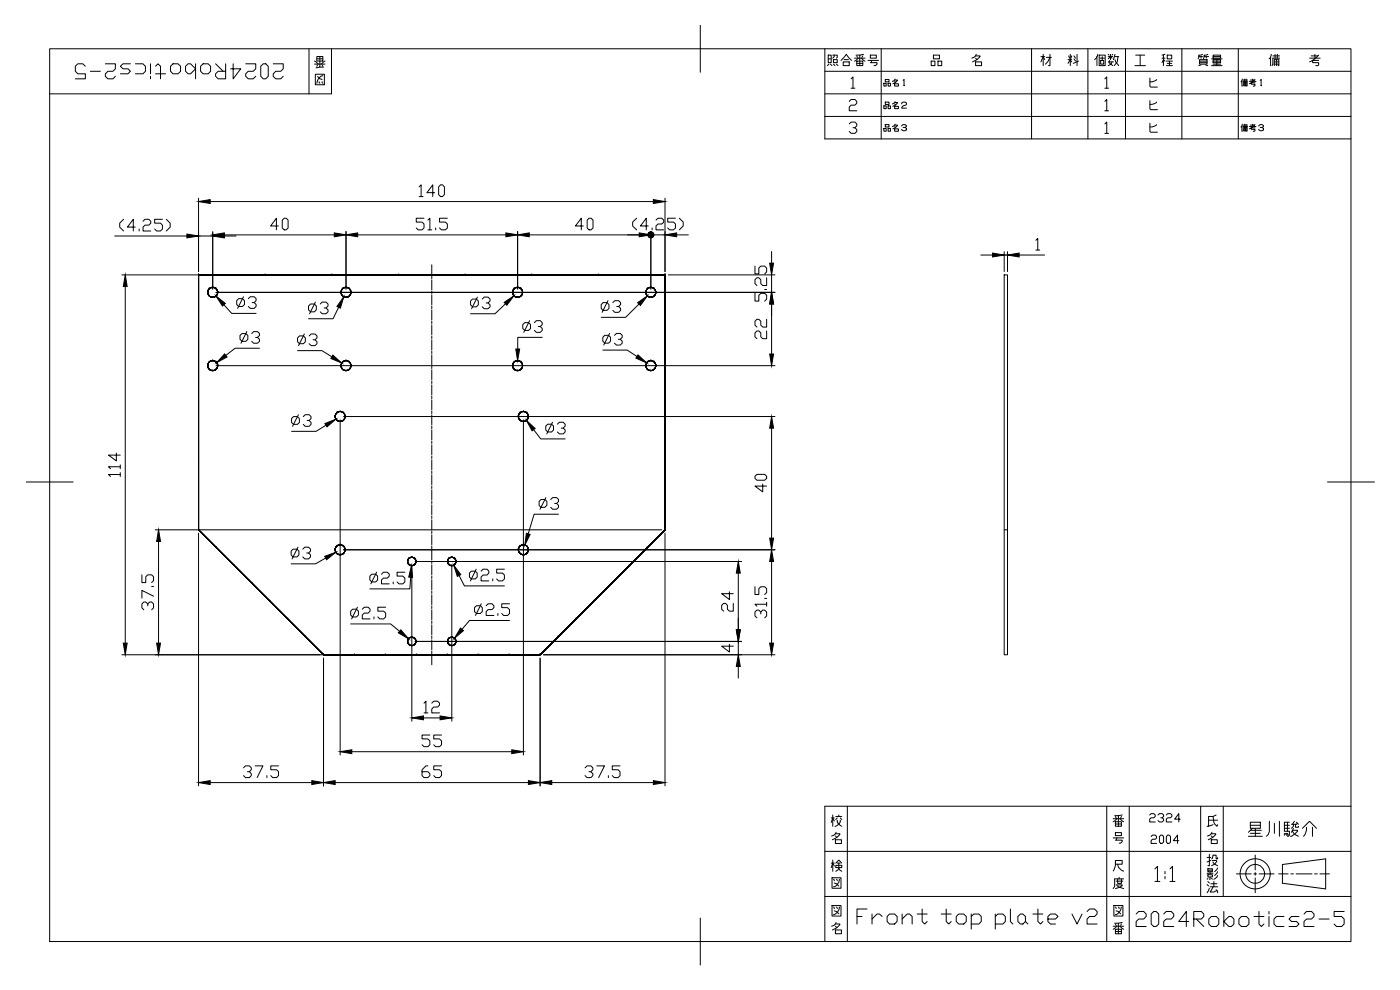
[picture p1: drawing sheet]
<svg xmlns="http://www.w3.org/2000/svg" width="420mm" height="297mm" viewBox="0 0 420 297" stroke-linecap="round" stroke-linejoin="round" font-family="sans-serif">
<g fill="none" stroke="#000" stroke-width=".3">
<path d="M14.9 14.6h390.5v267.9h-390.5zM92.7 14.6v13.6M99.5 14.6v13.6h-84.6M210.2 7.6v14.1M247.5 14.6v27.1h157.9M264.5 14.6v27.1M309.6 14.6v27.1M326.5 14.6v27.1M337.8 14.6v27.1M354.7 14.6v27.1M371.6 14.6v27.1M94.6 22.3h2.7v3.1h-2.7z"/>
<path d="M95.3 23l.7 .6 .7 .2M95.8 24.5l.2 .5M96.7 24.5l.2 .5M96.9 22.7a2.16 2.16 0 0 0-1.8 2.3M247.5 21.4h157.9M247.5 28.2h157.9M247.5 34.9h157.9M254.9 37.2l.5-.6h1.2l.5 .6v.5l-.5 .6h-.6M254.9 30.4l.5-.5h1.2l.5 .5v.6l-.5 .5h-1.2l-.5 .6v1.1h2.2M255.4 23.7l.6-.6v3.4M255.4 26.5h1.2M256.6 38.3l.5 .6v.5l-.5 .6h-1.2l-.5-.6"/>
<path d="M331.6 37.2l.5-.6v3.4M331.6 23.7l.5-.6v3.4M331.6 30.4l.5-.5v3.3M331.6 26.5h1.1M331.6 33.2h1.1M345.1 37v2.4l.2 .3h2.1M345.1 23.4v2.5l.2 .2h2.1M345.1 30.2v2.5l.2 .2h2.1M347.1 37.4l-1.3 .7h-.7M347.1 23.9a2.59 2.59 0 0 1-2 .6M347.1 30.6a2.48 2.48 0 0 1-2 .7M331.6 40h1.1"/>
<path d="M7.9 144.6h14M398.4 144.6h14.1M247.5 255.4h157.9M249.5 259h.9M249.5 245.4h.9M249.9 244.5v3.4M249.9 258v3.4M250.4 259.8l-.5-.8-.4 1.3M250.4 246.3l-.5-.9-.4 1.4M250.7 250.2h1.4a3.4 3.4 0 0 1-2.3 1.8M250.7 252h1.8v1.1h-1.8zM250.7 250.8l.5 .5"/>
<path d="M250.8 259l.9-1 .9 1M250.8 259.6h1.8v.7h-1.8zM250.8 245h1.8M250.9 249.7l-.6 .9-.7 .2M251.3 246.1a1.9 1.9 0 0 0 1.3 1.8M251.3 259h.9M251.3 245.4l-.5 .5M251.7 259v1.5l.2 .5 .7 .4M251.7 244.5v.5M252.2 246.1a1.96 1.96 0 0 1-1.6 1.8M252.2 245.4l.4 .5M254.3 241.9v40.6"/>
<path d="M332.1 241.9v40.6M338.9 241.9v40.6M360.3 241.9v27.1M362.3 257.3h1.1M362.9 256.4v3.3h-.4M363.5 250.2h1.4a3.5 3.5 0 0 1-2.3 1.8M363.5 252h1.8v1.1h-1.8zM365.4 257.3v.4h-.4v-1.1h-.9l-.5 1.1M367.1 241.9v27.1M376.7 256.6v4.4M384.9 259.4l12.9-1.7v9l-12.9-1.7zM405.4 241.9h-157.9v40.6"/>
<path d="M210.2 275.4v14.1M247.5 269h157.9M249.7 271.7h2.7v3.2h-2.7zM249.7 263.4h2.7v3.1h-2.7zM250.1 272.1l.3 .5M250.1 263.8l.3 .5M250.4 273.3l.7 .2 .6 .7M250.4 264.9l.7 .3 .6 .6M250.7 277.2h1.4a3.4 3.4 0 0 1-2.3 1.8M250.7 279h1.8v1.2h-1.8zM250.7 277.9l.5 .4M250.9 276.8l-.6 .9-.7 .2"/>
<path d="M251.1 272.1l.2 .5M251.1 263.8l.2 .5M251.7 260.3l-.2 .7-.7 .4M251.9 272.1a2.47 2.47 0 0 1-1.8 2.3M251.9 263.8a2.47 2.47 0 0 1-1.8 2.3M334.1 277.9h3.1M334.3 271.7h2.7v3.2h-2.7zM334.5 277h1.1M334.8 278.8h1.8v1.4h-1.8zM334.8 272.1l.2 .5M334.8 279.5h1.8M334.8 277.2l.2 .5"/>
<path d="M335 273.3l.6 .2 .7 .7M335.2 277.9l-1.1 .9M335.6 272.1l.3 .5M336.1 277.9l1.1 .9M336.6 272.1a2.47 2.47 0 0 1-1.8 2.3M336.6 277.2l-.3 .5M336.8 276.8l-1.2 .2v3.2M346.6 260.7l.8-.7v4.5M346.6 264.5h1.5M349.6 261.5v.7M349.6 263v.7M351.1 260.7l.8-.7v4.5"/>
<path d="M351.1 264.5h1.5M362.9 266.5l-.6 1.4M364.1 266.1l-.9 1.5h1.1l.9-.4M365 267l.4 .4v.5M371.1 262.2h4.4M376.3 262.2h.8M376.7 261.8v.8M376.7 263.4v4.5M377.9 262.2h4.4M383.8 262.2h2.8M387.4 262.2h.8M389 262.2h4.7"/>
<path d="M394.5 262.2h.8M396.1 262.2h2.9"/>
<circle cx="376.7" cy="262.2" r="4.5"/>
<circle cx="376.7" cy="262.2" r="2.83"/>
</g>
<!-- layer: 0 -->
<g fill="none" stroke="#000" stroke-width=".3">
<path d="M59.6 93.4h.1M59.6 82.5v76.5zM59.6 82.5h.1M59.6 82.5h140zM62.3 87.7a1.49 1.49 0 0 1 1.5-1.5 1.49 1.49 0 0 1 1.5 1.5M62.3 87.7a1.49 1.49 0 0 0 1.5 1.5 1.49 1.49 0 0 0 1.5-1.5M62.3 87.7h.1M62.8 86.7h.1M62.8 88.8h.1M63.8 86.2h.1M63.8 89.2h.1M64.9 86.7h.1"/>
<path d="M64.9 88.8h.1M65.3 87.7h.1M79.6 82.5h.1M99.6 82.5h.1M102.3 87.7a1.49 1.49 0 0 1 1.5-1.5 1.49 1.49 0 0 1 1.5 1.5M102.3 87.7a1.49 1.49 0 0 0 1.5 1.5 1.49 1.49 0 0 0 1.5-1.5M102.3 87.7h.1M102.8 86.7h.1M102.8 88.8h.1M103.8 86.2h.1M103.8 89.2h.1M104.9 86.7h.1"/>
<path d="M104.9 88.8h.1M105.3 87.7h.1M119.6 82.5h.1M139.6 82.5h.1M153.8 87.7a1.49 1.49 0 0 1 1.5-1.5 1.49 1.49 0 0 1 1.5 1.5M153.8 87.7a1.49 1.49 0 0 0 1.5 1.5 1.49 1.49 0 0 0 1.5-1.5M153.8 87.7h.1M154.3 86.7h.1M154.3 88.8h.1M155.3 86.2h.1M155.3 89.2h.1M156.4 86.7h.1"/>
<path d="M156.4 88.8h.1M156.8 87.7h.1M159.6 82.5h.1M179.6 82.5h.1M193.8 87.7h.1M193.8 87.7a1.49 1.49 0 0 1 1.5-1.5 1.49 1.49 0 0 1 1.5 1.5M193.8 87.7a1.49 1.49 0 0 0 1.5 1.5 1.49 1.49 0 0 0 1.5-1.5M194.3 86.7h.1M194.3 88.8h.1M195.3 86.2h.1M195.3 89.2h.1M196.4 86.7h.1"/>
<path d="M196.4 88.8h.1M196.8 87.7h.1M199.6 82.5h-140h140M199.6 82.5h.1M199.6 93.4h.1M199.6 82.5v76.5zM301.4 82.5h1v114h-1zM59.6 115.3h.1M59.6 104.3h.1M62.3 109.7a1.49 1.49 0 0 1 1.5-1.5 1.49 1.49 0 0 1 1.5 1.5M62.3 109.7a1.49 1.49 0 0 0 1.5 1.5 1.49 1.49 0 0 0 1.5-1.5M62.3 109.7h.1"/>
<path d="M62.8 108.7h.1M62.8 110.8h.1M63.8 108.2h.1M63.8 111.2h.1M64.9 108.7h.1M64.9 110.8h.1M65.3 109.7h.1M102.3 109.7a1.49 1.49 0 0 1 1.5-1.5 1.49 1.49 0 0 1 1.5 1.5M102.3 109.7a1.49 1.49 0 0 0 1.5 1.5 1.49 1.49 0 0 0 1.5-1.5M102.3 109.7h.1M102.8 108.7h.1M102.8 110.8h.1"/>
<path d="M103.8 108.2h.1M103.8 111.2h.1M104.9 108.7h.1M104.9 110.8h.1M105.3 109.7h.1M153.8 109.7a1.49 1.49 0 0 1 1.5-1.5 1.49 1.49 0 0 1 1.5 1.5M153.8 109.7a1.49 1.49 0 0 0 1.5 1.5 1.49 1.49 0 0 0 1.5-1.5M153.8 109.7h.1M154.3 108.7h.1M154.3 110.8h.1M155.3 108.2h.1M155.3 111.2h.1"/>
<path d="M156.4 108.7h.1M156.4 110.8h.1M156.8 109.7h.1M193.8 109.7h.1M193.8 109.7a1.49 1.49 0 0 1 1.5-1.5 1.49 1.49 0 0 1 1.5 1.5M193.8 109.7a1.49 1.49 0 0 0 1.5 1.5 1.49 1.49 0 0 0 1.5-1.5M194.3 108.7h.1M194.3 110.8h.1M195.3 108.2h.1M195.3 111.2h.1M196.4 108.7h.1M196.4 110.8h.1"/>
<path d="M196.8 109.7h.1M199.6 115.3h.1M199.6 104.3h.1M59.6 137.1h.1M59.6 126.2h.1M100.6 125h.1M101 123.9h.1M101 126h.1M102.1 123.5h.1M102.1 126.5h.1M103.1 123.9h.1M103.1 126h.1"/>
<path d="M103.6 125h.1M155.6 125h.1M156 123.9h.1M156 126h.1M157.1 123.5h.1M157.1 126.5h.1M158.1 123.9h.1M158.1 126h.1M158.6 125h.1M199.6 137.1h.1M199.6 126.2h.1M59.6 159l37.5 37.5z"/>
<path d="M59.6 159h.1M59.6 159v-76.5v76.5M59.6 148h.1M199.6 159h.1M199.6 159v-76.5v76.5M199.6 148h.1M301.4 159h1M64.9 164.3h.1M70.3 169.7h.1M75.6 175h.1M100.6 165h.1M101 163.9h.1"/>
<path d="M101 166h.1M102.1 163.5h.1M102.1 166.5h.1M103.1 163.9h.1M103.1 166h.1M103.6 165h.1M122.3 168.5a1.26 1.26 0 0 1 1.3-1.3 1.26 1.26 0 0 1 1.2 1.3M122.7 167.6h.1M123.6 167.2h.1M124.5 167.6h.1M134.3 168.5h.1M134.7 167.6h.1"/>
<path d="M134.7 169.3h.1M135.6 167.2h.1M135.6 169.7h.1M136.5 167.6h.1M136.5 169.3h.1M136.8 168.5h.1M155.6 165h.1M156 163.9h.1M156 166h.1M157.1 163.5h.1M157.1 166.5h.1M158.1 163.9h.1"/>
<path d="M158.1 166h.1M158.6 165h.1M183.5 175h.1M188.9 169.7h.1M194.2 164.3h.1M81 180.4h.1M86.4 185.7h.1M91.7 191.1h.1M97.1 196.5h65zM97.1 196.5h.1M97.1 196.5l-37.5-37.5 37.5 37.5M106.4 196.5h.1"/>
<path d="M115.7 196.5h.1M122.3 192.5h.1M122.7 191.6h.1M122.7 193.3h.1M123.6 191.2h.1M123.6 193.7h.1M124.5 191.6h.1M124.5 193.3h.1M124.8 192.5h.1M124.9 196.5h.1M134.2 196.5h.1M134.3 192.5h.1"/>
<path d="M134.7 191.6h.1M134.7 193.3h.1M135.6 191.2h.1M135.6 193.7h.1M136.5 191.6h.1M136.5 193.3h.1M136.8 192.5h.1M143.5 196.5h.1M152.8 196.5h.1M162.1 196.5h-65h65M162.1 196.5h.1M162.1 196.5l37.5-37.5-37.5 37.5"/>
<path d="M162.1 196.5l37.5-37.5zM167.4 191.1h.1M172.8 185.7h.1M178.2 180.4h.1"/>
<circle cx="102.1" cy="125" r="1.49"/>
<circle cx="157.1" cy="125" r="1.49"/>
<circle cx="102.1" cy="164.9" r="1.49"/>
<circle cx="135.6" cy="168.5" r="1.26"/>
<circle cx="157.1" cy="164.9" r="1.49"/>
<circle cx="123.6" cy="192.4" r="1.26"/>
<circle cx="135.6" cy="192.4" r="1.26"/>
</g>
<!-- layer: AM_7 -->
<g fill="none" stroke="#000" stroke-width=".3">
<path d="M129.6 79.5v3M129.6 82.9v.7M129.6 84v3M129.6 87.3v.8M129.6 88.5v3M129.6 91.8v.8M129.6 93v3M129.6 96.3v.8M129.6 97.5v3M129.6 100.8v.8M129.6 102v3M129.6 105.3v.8"/>
<path d="M129.6 106.5v3M129.6 109.8v.8M129.6 111v3M129.6 114.3v.8M129.6 115.5v3M129.6 118.8v.8M129.6 120v3M129.6 123.3v.8M129.6 124.5v3M129.6 127.8v.8M129.6 129v3M129.6 132.3v.8"/>
<path d="M129.6 133.5v3M129.6 136.8v.8M129.6 138v3M129.6 141.3v.8M129.6 142.5v3M129.6 145.8v.8M129.6 147v3M129.6 150.3v.8M129.6 151.5v3M129.6 154.8v.8M129.6 156v3M129.6 159.3v.8"/>
<path d="M129.6 160.5v3M129.6 163.8v.8M129.6 165v3M129.6 168.3v.8M129.6 169.5v3M129.6 172.8v.8M129.6 174v3M129.6 177.3v.8M129.6 178.5v3M129.6 181.8v.8M129.6 183v3M129.6 186.3v.8"/>
<path d="M129.6 187.5v3M129.6 190.8v.8M129.6 192v3M129.6 195.3v.8M129.6 196.5v3"/>
</g>
<!-- layer: AM_5 -->
<g fill="none" stroke="#000" stroke-width=".3">
<path d="M59.6 59.5v22M199.6 59.5v22M34.4 70.8h21.7M59.6 70.8h4.2M63.1 60.5h133M63.8 69.5v17.2M67.3 70.5h33M67.3 70.8h3.5M103.8 69.5v17.2M107.3 70.5h44.5M155.3 69.5v17.2M158.8 70.5h33"/>
<path d="M195.3 69.5v17.2M231.6 75.5v3.5M294.4 76.5h3.5M301.4 75.5v6M301.4 76.5h1M302.4 75.5v6M305.9 76.5h7.6M310.9 72.1l.5-.6v3.5M310.9 75h1.1M36.6 82.5h92M37.6 86v107M64.8 87.7h167.8"/>
<path d="M67.2 91.4l2.3 2.6h7.4M151.7 91.2l-3.1 2.9h-7.4M191.8 91.2l-4.1 4h-7.3M200.6 82.5h32M231.6 91.2v15M64.8 109.7h167.8M77.9 104.5h-7.4l-2.7 2.1M89.3 105.2h7.3l3 1.9M162.7 101.2h-7.3v3.5M180.9 105h7.3l3 2M97.8 127.6l-3 1.8h-7.3M102.1 126v100.5"/>
<path d="M103.1 125h129.5M157.1 126v100.5M160.1 128.9l2.2 2.8h7.3M231.6 128.5v33M46.6 159h152M59.6 160v75.8M167.6 154.3h-7.3l-1.8 5.9M199.6 160v75.8M47.6 162.5v30.5M97.7 167.4l-3 1.8h-7.3M103.1 165h129.5M123.3 173.2l-.3 3.5h-12"/>
<path d="M123.6 169.5v46.9M124.6 168.5h98M135.6 169.5v46.9M137.8 172.7l1.6 3.1h12M221.6 172v17M231.6 168.5v24.5M36.6 196.5h92M97.1 197.5v38.3M105.2 187.2h12l2.7 2.2M124.6 192.5h98M135.5 191.2l1 .3M142.4 182.3l.6-.6h1.2l.5 .6v1.2l-.5 .6h-1.2l-.6-.6z"/>
<path d="M144.4 181.2l-1.7 3.5M145.9 181.7l.6-.5h1.2l.5 .5v.6l-.5 .6h-1.2l-.6 .6v1.2h2.3M149.4 184.1v.6M152.9 186.2h-12l-2.3 2.6M152.9 181.2h-2.3v1.1h1.7l.6 .6v1.2l-.6 .6h-1.1l-.6-.6M162.1 197.5v38.3M163.1 196.5h69.5M221.6 200v3.5M63.1 234.8h30.5M100.6 234.8h58M105.6 225.5h48M165.6 234.8h30.5"/>
</g>
<g fill="#000" stroke="#000" stroke-width=".3">
<path d="M59.6 60.5l3.5-.6v1.2zM196.1 59.9l3.5 .6-3.5 .6zM56.1 70.2l3.5 .6-3.5 .6zM63.8 70.5l3.5-.6v1.1zM63.8 70.8l3.5-.6v1.2zM100.3 69.9l3.5 .6-3.5 .5zM103.8 70.5l3.5-.6v1.1zM151.8 69.9l3.5 .6-3.5 .5zM155.3 70.5l3.5-.6v1.1zM297.9 75.9l3.5 .6-3.5 .6zM302.4 76.5l3.5-.6v1.2zM37.6 82.5l.6 3.5h-1.2z"/>
<path d="M64.8 88.8l2.8 2.2-.8 .8zM103.2 89.1l-1 3.4-1.1-.5zM151.3 90.7l2.9-1.9-2.1 2.8zM191.4 90.8l2.9-2-2.1 2.9zM67.4 106.2l.7 .9-3.1 1.7zM99.9 106.6l2.7 2.3-3.3-1.3zM154.8 104.7h1.2l-.7 3.5zM191.5 106.5l2.6 2.4-3.3-1.5zM231 106.2h1.2l-.6 3.5zM97.5 127.1l3.3-1.3-2.7 2.3zM158 126.2l2.6 2.4-.9 .7zM231.6 125l.6 3.5h-1.2z"/>
<path d="M47.6 159l.6 3.5h-1.2zM97.5 166.9l3.3-1.2-2.8 2.2zM136.2 169.6l2.1 2.8-1.1 .5zM158 160l1.1 .3-1.6 3.2zM221.6 168.5l.6 3.5h-1.2zM231.6 165l.6 3.5h-1.2zM231 161.5h1.2l-.6 3.5zM37 193h1.2l-.6 3.5zM47 193h1.2l-.6 3.5zM120.3 189l2.3 2.7-3.1-1.8zM138.2 188.5l.9 .7-2.7 2.3zM221 189h1.2l-.6 3.5z"/>
<path d="M221.6 196.5l.6 3.5h-1.2zM231 193h1.2l-.6 3.5zM123.6 215.4l3.5-.6v1.2zM132.1 214.8l3.5 .6-3.5 .6zM59.6 234.8l3.5-.6v1.2zM93.6 234.2l3.5 .6-3.5 .6zM97.1 234.8l3.5-.6v1.2zM102.1 225.5l3.5-.5v1.1zM153.6 225l3.5 .5-3.5 .6zM158.6 234.2l3.5 .6-3.5 .6zM162.1 234.8l3.5-.6v1.2zM196.1 234.2l3.5 .6-3.5 .6z"/>
</g>
<text font-size="10.1" x="256.5" y="280.1">Front top plate v2</text>
<g font-size="8.4">
<text x="21.9" y="25">2024Robotics2-5</text>
<text x="373.6" y="252.2">星川駿介</text>
</g>
<text font-size="7.9" x="340.1" y="279">2024Robotics2-5</text>
<g font-size="7.1">
<text x="124.9" y="60.3">140</text>
<text x="34.9" y="70.6">(4.25)</text>
<text x="80.4" y="70.2">40</text>
<text x="124.2" y="70.2">51.5</text>
<text x="171.8" y="70.2">40</text>
<text x="189.1" y="70.2">(4.25)</text>
<text x="70.2" y="93.8">3</text>
<text x="91.7" y="95.2">3</text>
<text x="140.4" y="93.8">3</text>
<text x="179.6" y="94.9">3</text>
<text x="231.4" y="91.7" transform="rotate(-90 231.4 91.7)">5.25</text>
<text x="155.9" y="100.9">3</text>
<text x="179.9" y="104.8">3</text>
<text x="231.4" y="103" transform="rotate(-90 231.4 103)">22</text>
<text x="86.8" y="129.1">3</text>
<text x="163" y="131.6">3</text>
<text x="37.4" y="144.3" transform="rotate(-90 37.4 144.3)">114</text>
<text x="231.4" y="148.9" transform="rotate(-90 231.4 148.9)">40</text>
<text x="160.9" y="154.2">3</text>
<text x="86.4" y="169">3</text>
<text x="110.1" y="176.4">2.5</text>
<text x="140.1" y="175.7">2.5</text>
<text x="47.3" y="184.1" transform="rotate(-90 47.3 184.1)">37.5</text>
<text x="221.2" y="184.5" transform="rotate(-90 221.2 184.5)">24</text>
<text x="104.4" y="187">2.5</text>
<text x="231.4" y="186.6" transform="rotate(-90 231.4 186.6)">31.5</text>
<text x="126.3" y="215.2">12</text>
<text x="125.9" y="225.4">55</text>
<text x="72.3" y="234.6">37.5</text>
<text x="125.9" y="234.6">65</text>
<text x="174.6" y="234.6">37.5</text>
</g>
<g font-size="6.6">
<text x="93.5" y="21.5">番</text>
<text x="247.3" y="20.8">照合番号</text>
<text x="278.7" y="20.8">品 名</text>
<text x="311.5" y="20.8">材 料</text>
<text x="327.7" y="20.8">個数</text>
<text x="339.7" y="20.8">工 程</text>
<text x="358.8" y="20.8">質量</text>
<text x="379.9" y="20.8">備 考</text>
<text x="71.3" y="104.1">3</text>
<text x="88.5" y="104.8">3</text>
<text x="333" y="249.1">番</text>
<text x="361.2" y="249.1">氏</text>
<text x="333" y="254.4">号</text>
<text x="333" y="262.5">尺</text>
<text x="333" y="267.8">度</text>
<text x="361.2" y="264.9">影</text>
</g>
<text font-size="6.2" x="344.3" y="248">2324</text>
<g font-size="5.7">
<text x="215.5" y="196.8">4</text>
<text x="344.7" y="254.4">2004</text>
</g>
<g font-size="5.3">
<text x="264.2" y="27.2">品名１</text>
<text x="371.5" y="27.2">備考１</text>
<text x="264.2" y="33.9">品名２</text>
<text x="264.2" y="40.6">品名３</text>
<text x="371.5" y="40.6">備考３</text>
</g>
</svg>
